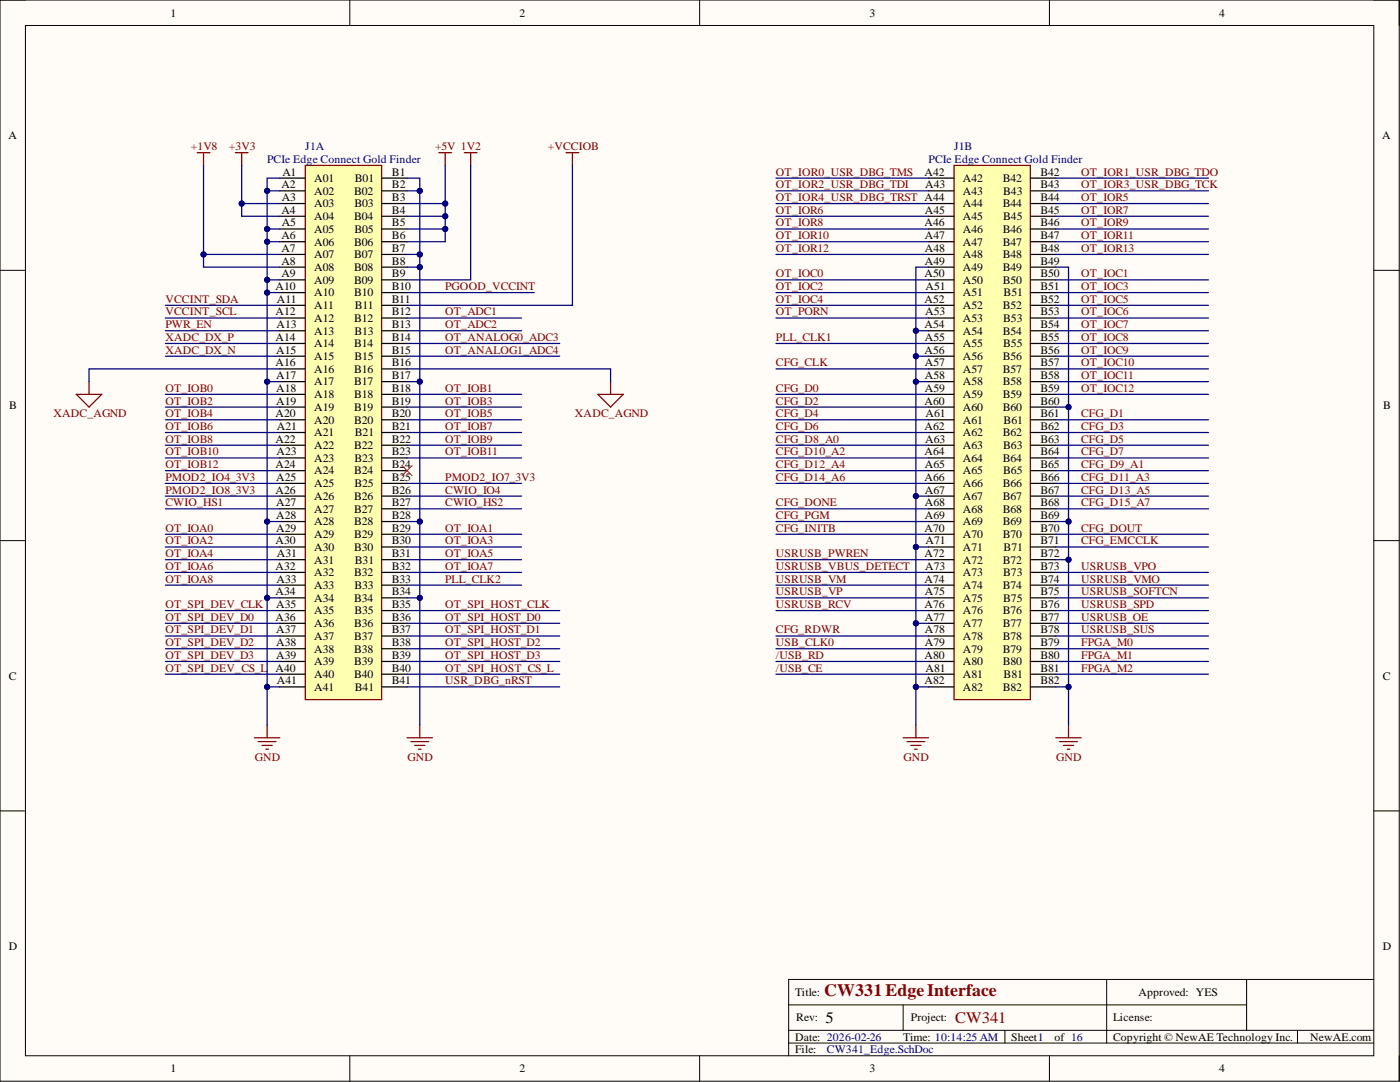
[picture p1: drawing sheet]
<svg xmlns="http://www.w3.org/2000/svg" width="279mm" height="216mm" viewBox="0 0 279 216" stroke-linecap="round" stroke-linejoin="round" font-family="sans-serif">
<path d="M0 0h279.2v215.7h-279.2z" fill-rule="evenodd" fill="#fffcf8"/>
<path d="M0 0h279.2v215.7h-279.2z" fill="none" stroke="#000" stroke-width=".2"/>
<path d="M5.1 5.1h269.1v205.6h-269.1z" fill-rule="evenodd" fill="#fffcf8"/>
<g fill="none" stroke="#000" stroke-width=".2">
<path d="M0 0h5.1M5.1 5.1h269.1v205.6h-269.1zM69.8 0v5.1M139.6 0v5.1M209.4 0v5.1M274.2 0h5v5.1M0 53.9h5.1M274.2 53.9h5M0 107.9h5.1M274.2 107.9h5M0 161.8h5.1M274.2 161.8h5"/>
<path d="M220.9 195.4v12.7M248.8 195.4v10.2M274.2 195.4h-116.8v15.3M69.8 210.7v5M139.6 210.7v5M157.4 200.5h91.4M157.4 208.1h116.8M157.4 205.6h116.8M180.2 200.5v5.1M200.6 205.6v2.5M209.4 210.7v5M258.9 205.6v2.5"/>
<path d="M279.2 210.7v5"/>
</g>
<path d="M60.9 33h15.3v106.6h-15.3z" fill-rule="evenodd" fill="#ffffb0"/>
<path d="M60.9 33h15.3v106.6h-15.3z" fill="none" stroke="#800000" stroke-width=".25"/>
<g fill="none" stroke="#000" stroke-width=".25">
<path d="M55.8 35.5h5.1M55.8 38.1h5.1M76.2 35.5h5M76.2 38.1h5M55.8 40.6h5.1M55.8 43.2h5.1M55.8 45.7h5.1M55.8 48.2h5.1M55.8 50.8h5.1M55.8 53.3h5.1M55.8 55.8h5.1M55.8 58.4h5.1"/>
<path d="M76.2 40.6h5M76.2 43.2h5M76.2 45.7h5M76.2 48.2h5M76.2 50.8h5M76.2 53.3h5M76.2 55.8h5M76.2 58.4h5M55.8 60.9h5.1M55.8 63.5h5.1M55.8 66h5.1M55.8 68.5h5.1"/>
<path d="M55.8 71.1h5.1M55.8 73.6h5.1M55.8 76.1h5.1M55.8 78.7h5.1M76.2 60.9h5M76.2 63.5h5M76.2 66h5M76.2 68.5h5M76.2 71.1h5M76.2 73.6h5M76.2 76.1h5M76.2 78.7h5"/>
<path d="M55.8 81.2h5.1M55.8 83.8h5.1M55.8 86.3h5.1M55.8 88.8h5.1M55.8 91.4h5.1M55.8 93.9h5.1M55.8 96.5h5.1M55.8 99h5.1M76.2 81.2h5M76.2 83.8h5M76.2 86.3h5M76.2 88.8h5"/>
<path d="M76.2 91.4h5M76.2 93.9h5M76.2 96.5h5M76.2 99h5M55.8 101.5h5.1M55.8 104.1h5.1M55.8 106.6h5.1M55.8 109.1h5.1M55.8 111.7h5.1M55.8 114.2h5.1M55.8 116.8h5.1M55.8 119.3h5.1"/>
<path d="M76.2 101.5h5M76.2 104.1h5M76.2 106.6h5M76.2 109.1h5M76.2 111.7h5M76.2 114.2h5M76.2 116.8h5M76.2 119.3h5M55.8 121.8h5.1M55.8 124.4h5.1M55.8 126.9h5.1M55.8 129.4h5.1"/>
<path d="M55.8 132h5.1M55.8 134.5h5.1M55.8 137.1h5.1M76.2 121.8h5M76.2 124.4h5M76.2 126.9h5M76.2 129.4h5M76.2 132h5M76.2 134.5h5M76.2 137.1h5"/>
</g>
<path d="M190.4 33h15.2v106.6h-15.2z" fill-rule="evenodd" fill="#ffffb0"/>
<g fill="none" stroke="#800000" stroke-width=".25">
<path d="M39.3 30.5h2.6M40.6 30.5v2.5M47 30.5h2.5M48.2 30.5v2.5M87.6 30.5h2.5M88.9 30.5v2.5M92.7 30.5h2.5M93.9 30.5v2.5M113 30.5h2.5M114.2 30.5v2.5M190.4 33h15.2v106.6h-15.2zM15.2 78.7h5.1l-2.5 2.5z"/>
<path d="M17.8 76.1v2.6M119.3 78.7h5.1l-2.5 2.5zM121.9 76.1v2.6M50.8 147.2h5M51.5 148h3.6M52.3 148.7h2M53.1 149.5h.5M53.3 144.7v2.5M81.2 147.2h5.1M82 148h3.6M82.8 148.7h2M83.5 149.5h.5"/>
<path d="M83.8 144.7v2.5M180.2 147.2h5.1M181 148h3.6M181.8 148.7h2M182.5 149.5h.5M182.8 144.7v2.5M210.7 147.2h5.1M211.5 148h3.5M212.2 148.7h2.1M213 149.5h.5M213.2 144.7v2.5"/>
</g>
<g fill="none" stroke="#000" stroke-width=".25">
<path d="M185.3 35.5h5.1M185.3 38.1h5.1M205.6 35.5h5.1M205.6 38.1h5.1M185.3 40.6h5.1M185.3 43.2h5.1M185.3 45.7h5.1M185.3 48.2h5.1M185.3 50.8h5.1M185.3 53.3h5.1M185.3 55.8h5.1M185.3 58.4h5.1"/>
<path d="M205.6 40.6h5.1M205.6 43.2h5.1M205.6 45.7h5.1M205.6 48.2h5.1M205.6 50.8h5.1M205.6 53.3h5.1M205.6 55.8h5.1M205.6 58.4h5.1M185.3 60.9h5.1M185.3 63.5h5.1M185.3 66h5.1M185.3 68.5h5.1"/>
<path d="M185.3 71.1h5.1M185.3 73.6h5.1M185.3 76.1h5.1M185.3 78.7h5.1M205.6 60.9h5.1M205.6 63.5h5.1M205.6 66h5.1M205.6 68.5h5.1M205.6 71.1h5.1M205.6 73.6h5.1M205.6 76.1h5.1M205.6 78.7h5.1"/>
<path d="M185.3 81.2h5.1M185.3 83.8h5.1M185.3 86.3h5.1M185.3 88.8h5.1M185.3 91.4h5.1M185.3 93.9h5.1M185.3 96.5h5.1M185.3 99h5.1M205.6 81.2h5.1M205.6 83.8h5.1M205.6 86.3h5.1M205.6 88.8h5.1"/>
<path d="M205.6 91.4h5.1M205.6 93.9h5.1M205.6 96.5h5.1M205.6 99h5.1M185.3 101.5h5.1M185.3 104.1h5.1M185.3 106.6h5.1M185.3 109.1h5.1M185.3 111.7h5.1M185.3 114.2h5.1M185.3 116.8h5.1M185.3 119.3h5.1"/>
<path d="M205.6 101.5h5.1M205.6 104.1h5.1M205.6 106.6h5.1M205.6 109.1h5.1M205.6 111.7h5.1M205.6 114.2h5.1M205.6 116.8h5.1M205.6 119.3h5.1M185.3 121.8h5.1M185.3 124.4h5.1M185.3 126.9h5.1M185.3 129.4h5.1"/>
<path d="M185.3 132h5.1M185.3 134.5h5.1M185.3 137.1h5.1M205.6 121.8h5.1M205.6 124.4h5.1M205.6 126.9h5.1M205.6 129.4h5.1M205.6 132h5.1M205.6 134.5h5.1M205.6 137.1h5.1"/>
</g>
<path d="M80.2 92.9l2.1 2M82.3 92.9l-2.1 2" fill="none" stroke="#f00" stroke-width=".2"/>
<path d="M55.8 35.5h-2.5v109.2" fill="none" stroke="#000080" stroke-width=".25"/>
<circle cx="53.3" cy="38.1" r=".51" fill="#000080"/>
<circle cx="53.3" cy="38.1" r=".51" fill="none" stroke="#000080" stroke-width=".2"/>
<circle cx="53.3" cy="45.7" r=".51" fill="#000080"/>
<circle cx="53.3" cy="45.7" r=".51" fill="none" stroke="#000080" stroke-width=".2"/>
<circle cx="53.3" cy="48.2" r=".51" fill="#000080"/>
<circle cx="53.3" cy="48.2" r=".51" fill="none" stroke="#000080" stroke-width=".2"/>
<circle cx="53.3" cy="55.8" r=".51" fill="#000080"/>
<circle cx="53.3" cy="55.8" r=".51" fill="none" stroke="#000080" stroke-width=".2"/>
<circle cx="53.3" cy="58.4" r=".51" fill="#000080"/>
<circle cx="53.3" cy="58.4" r=".51" fill="none" stroke="#000080" stroke-width=".2"/>
<circle cx="53.3" cy="76.1" r=".51" fill="#000080"/>
<circle cx="53.3" cy="76.1" r=".51" fill="none" stroke="#000080" stroke-width=".2"/>
<circle cx="53.3" cy="104.1" r=".51" fill="#000080"/>
<circle cx="53.3" cy="104.1" r=".51" fill="none" stroke="#000080" stroke-width=".2"/>
<circle cx="53.3" cy="119.3" r=".51" fill="#000080"/>
<circle cx="53.3" cy="119.3" r=".51" fill="none" stroke="#000080" stroke-width=".2"/>
<circle cx="53.3" cy="137.1" r=".51" fill="#000080"/>
<circle cx="53.3" cy="137.1" r=".51" fill="none" stroke="#000080" stroke-width=".2"/>
<path d="M81.2 35.5h2.6v109.2" fill="none" stroke="#000080" stroke-width=".25"/>
<circle cx="83.8" cy="38.1" r=".51" fill="#000080"/>
<circle cx="83.8" cy="38.1" r=".51" fill="none" stroke="#000080" stroke-width=".2"/>
<circle cx="83.8" cy="50.8" r=".51" fill="#000080"/>
<circle cx="83.8" cy="50.8" r=".51" fill="none" stroke="#000080" stroke-width=".2"/>
<circle cx="83.8" cy="53.3" r=".51" fill="#000080"/>
<circle cx="83.8" cy="53.3" r=".51" fill="none" stroke="#000080" stroke-width=".2"/>
<circle cx="83.8" cy="76.1" r=".51" fill="#000080"/>
<circle cx="83.8" cy="76.1" r=".51" fill="none" stroke="#000080" stroke-width=".2"/>
<circle cx="83.8" cy="104.1" r=".51" fill="#000080"/>
<circle cx="83.8" cy="104.1" r=".51" fill="none" stroke="#000080" stroke-width=".2"/>
<circle cx="83.8" cy="119.3" r=".51" fill="#000080"/>
<circle cx="83.8" cy="119.3" r=".51" fill="none" stroke="#000080" stroke-width=".2"/>
<path d="M53.3 38.1h2.5" fill="none" stroke="#000080" stroke-width=".25"/>
<circle cx="53.3" cy="38.1" r=".51" fill="#000080"/>
<circle cx="53.3" cy="38.1" r=".51" fill="none" stroke="#000080" stroke-width=".2"/>
<path d="M53.3 45.7h2.5" fill="none" stroke="#000080" stroke-width=".25"/>
<circle cx="53.3" cy="45.7" r=".51" fill="#000080"/>
<circle cx="53.3" cy="45.7" r=".51" fill="none" stroke="#000080" stroke-width=".2"/>
<path d="M53.3 48.2h2.5" fill="none" stroke="#000080" stroke-width=".25"/>
<circle cx="53.3" cy="48.2" r=".51" fill="#000080"/>
<circle cx="53.3" cy="48.2" r=".51" fill="none" stroke="#000080" stroke-width=".2"/>
<path d="M53.3 55.8h2.5" fill="none" stroke="#000080" stroke-width=".25"/>
<circle cx="53.3" cy="55.8" r=".51" fill="#000080"/>
<circle cx="53.3" cy="55.8" r=".51" fill="none" stroke="#000080" stroke-width=".2"/>
<path d="M53.3 58.4h2.5" fill="none" stroke="#000080" stroke-width=".25"/>
<circle cx="53.3" cy="58.4" r=".51" fill="#000080"/>
<circle cx="53.3" cy="58.4" r=".51" fill="none" stroke="#000080" stroke-width=".2"/>
<path d="M53.3 76.1h2.5" fill="none" stroke="#000080" stroke-width=".25"/>
<circle cx="53.3" cy="76.1" r=".51" fill="#000080"/>
<circle cx="53.3" cy="76.1" r=".51" fill="none" stroke="#000080" stroke-width=".2"/>
<path d="M53.3 104.1h2.5" fill="none" stroke="#000080" stroke-width=".25"/>
<circle cx="53.3" cy="104.1" r=".51" fill="#000080"/>
<circle cx="53.3" cy="104.1" r=".51" fill="none" stroke="#000080" stroke-width=".2"/>
<path d="M53.3 119.3h2.5" fill="none" stroke="#000080" stroke-width=".25"/>
<circle cx="53.3" cy="119.3" r=".51" fill="#000080"/>
<circle cx="53.3" cy="119.3" r=".51" fill="none" stroke="#000080" stroke-width=".2"/>
<path d="M53.3 137.1h2.5" fill="none" stroke="#000080" stroke-width=".25"/>
<circle cx="53.3" cy="137.1" r=".51" fill="#000080"/>
<circle cx="53.3" cy="137.1" r=".51" fill="none" stroke="#000080" stroke-width=".2"/>
<path d="M81.2 38.1h2.6" fill="none" stroke="#000080" stroke-width=".25"/>
<circle cx="83.8" cy="38.1" r=".51" fill="#000080"/>
<circle cx="83.8" cy="38.1" r=".51" fill="none" stroke="#000080" stroke-width=".2"/>
<path d="M81.2 50.8h2.6" fill="none" stroke="#000080" stroke-width=".25"/>
<circle cx="83.8" cy="50.8" r=".51" fill="#000080"/>
<circle cx="83.8" cy="50.8" r=".51" fill="none" stroke="#000080" stroke-width=".2"/>
<path d="M81.2 53.3h2.6" fill="none" stroke="#000080" stroke-width=".25"/>
<circle cx="83.8" cy="53.3" r=".51" fill="#000080"/>
<circle cx="83.8" cy="53.3" r=".51" fill="none" stroke="#000080" stroke-width=".2"/>
<path d="M81.2 76.1h2.6" fill="none" stroke="#000080" stroke-width=".25"/>
<circle cx="83.8" cy="76.1" r=".51" fill="#000080"/>
<circle cx="83.8" cy="76.1" r=".51" fill="none" stroke="#000080" stroke-width=".2"/>
<path d="M81.2 104.1h2.6" fill="none" stroke="#000080" stroke-width=".25"/>
<circle cx="83.8" cy="104.1" r=".51" fill="#000080"/>
<circle cx="83.8" cy="104.1" r=".51" fill="none" stroke="#000080" stroke-width=".2"/>
<path d="M81.2 119.3h2.6" fill="none" stroke="#000080" stroke-width=".25"/>
<circle cx="83.8" cy="119.3" r=".51" fill="#000080"/>
<circle cx="83.8" cy="119.3" r=".51" fill="none" stroke="#000080" stroke-width=".2"/>
<path d="M210.7 53.3h2.5v91.4" fill="none" stroke="#000080" stroke-width=".25"/>
<circle cx="213.2" cy="137.1" r=".51" fill="#000080"/>
<circle cx="213.2" cy="137.1" r=".51" fill="none" stroke="#000080" stroke-width=".2"/>
<circle cx="213.2" cy="111.7" r=".51" fill="#000080"/>
<circle cx="213.2" cy="111.7" r=".51" fill="none" stroke="#000080" stroke-width=".2"/>
<circle cx="213.2" cy="104.1" r=".51" fill="#000080"/>
<circle cx="213.2" cy="104.1" r=".51" fill="none" stroke="#000080" stroke-width=".2"/>
<circle cx="213.2" cy="81.2" r=".51" fill="#000080"/>
<circle cx="213.2" cy="81.2" r=".51" fill="none" stroke="#000080" stroke-width=".2"/>
<path d="M185.3 53.3h-2.5v91.4" fill="none" stroke="#000080" stroke-width=".25"/>
<circle cx="182.8" cy="66" r=".51" fill="#000080"/>
<circle cx="182.8" cy="66" r=".51" fill="none" stroke="#000080" stroke-width=".2"/>
<circle cx="182.8" cy="71.1" r=".51" fill="#000080"/>
<circle cx="182.8" cy="71.1" r=".51" fill="none" stroke="#000080" stroke-width=".2"/>
<circle cx="182.8" cy="76.2" r=".51" fill="#000080"/>
<circle cx="182.8" cy="76.2" r=".51" fill="none" stroke="#000080" stroke-width=".2"/>
<circle cx="182.8" cy="99" r=".51" fill="#000080"/>
<circle cx="182.8" cy="99" r=".51" fill="none" stroke="#000080" stroke-width=".2"/>
<circle cx="182.8" cy="109.1" r=".51" fill="#000080"/>
<circle cx="182.8" cy="109.1" r=".51" fill="none" stroke="#000080" stroke-width=".2"/>
<circle cx="182.8" cy="124.4" r=".51" fill="#000080"/>
<circle cx="182.8" cy="124.4" r=".51" fill="none" stroke="#000080" stroke-width=".2"/>
<circle cx="182.8" cy="137.1" r=".51" fill="#000080"/>
<circle cx="182.8" cy="137.1" r=".51" fill="none" stroke="#000080" stroke-width=".2"/>
<path d="M182.8 66h2.5" fill="none" stroke="#000080" stroke-width=".25"/>
<circle cx="182.8" cy="66" r=".51" fill="#000080"/>
<circle cx="182.8" cy="66" r=".51" fill="none" stroke="#000080" stroke-width=".2"/>
<path d="M182.8 71.1h2.5" fill="none" stroke="#000080" stroke-width=".25"/>
<circle cx="182.8" cy="71.1" r=".51" fill="#000080"/>
<circle cx="182.8" cy="71.1" r=".51" fill="none" stroke="#000080" stroke-width=".2"/>
<path d="M182.8 76.1h2.5" fill="none" stroke="#000080" stroke-width=".25"/>
<circle cx="182.8" cy="76.2" r=".51" fill="#000080"/>
<circle cx="182.8" cy="76.2" r=".51" fill="none" stroke="#000080" stroke-width=".2"/>
<path d="M210.7 81.2h2.5" fill="none" stroke="#000080" stroke-width=".25"/>
<circle cx="213.2" cy="81.2" r=".51" fill="#000080"/>
<circle cx="213.2" cy="81.2" r=".51" fill="none" stroke="#000080" stroke-width=".2"/>
<path d="M182.8 124.4h2.5" fill="none" stroke="#000080" stroke-width=".25"/>
<circle cx="182.8" cy="124.4" r=".51" fill="#000080"/>
<circle cx="182.8" cy="124.4" r=".51" fill="none" stroke="#000080" stroke-width=".2"/>
<path d="M182.8 137.1h2.5" fill="none" stroke="#000080" stroke-width=".25"/>
<circle cx="182.8" cy="137.1" r=".51" fill="#000080"/>
<circle cx="182.8" cy="137.1" r=".51" fill="none" stroke="#000080" stroke-width=".2"/>
<path d="M182.8 109.1h2.5" fill="none" stroke="#000080" stroke-width=".25"/>
<circle cx="182.8" cy="109.1" r=".51" fill="#000080"/>
<circle cx="182.8" cy="109.1" r=".51" fill="none" stroke="#000080" stroke-width=".2"/>
<path d="M182.8 99h2.5" fill="none" stroke="#000080" stroke-width=".25"/>
<circle cx="182.8" cy="99" r=".51" fill="#000080"/>
<circle cx="182.8" cy="99" r=".51" fill="none" stroke="#000080" stroke-width=".2"/>
<path d="M210.7 104.1h2.5" fill="none" stroke="#000080" stroke-width=".25"/>
<circle cx="213.2" cy="104.1" r=".51" fill="#000080"/>
<circle cx="213.2" cy="104.1" r=".51" fill="none" stroke="#000080" stroke-width=".2"/>
<path d="M210.7 111.7h2.5" fill="none" stroke="#000080" stroke-width=".25"/>
<circle cx="213.2" cy="111.7" r=".51" fill="#000080"/>
<circle cx="213.2" cy="111.7" r=".51" fill="none" stroke="#000080" stroke-width=".2"/>
<path d="M210.7 137.1h2.5" fill="none" stroke="#000080" stroke-width=".25"/>
<circle cx="213.2" cy="137.1" r=".51" fill="#000080"/>
<circle cx="213.2" cy="137.1" r=".51" fill="none" stroke="#000080" stroke-width=".2"/>
<path d="M48.2 33v7.6h7.6" fill="none" stroke="#000080" stroke-width=".25"/>
<circle cx="48.2" cy="40.6" r=".51" fill="#000080"/>
<circle cx="48.2" cy="40.6" r=".51" fill="none" stroke="#000080" stroke-width=".2"/>
<path d="M48.2 40.6v2.6h7.6" fill="none" stroke="#000080" stroke-width=".25"/>
<circle cx="48.2" cy="40.6" r=".51" fill="#000080"/>
<circle cx="48.2" cy="40.6" r=".51" fill="none" stroke="#000080" stroke-width=".2"/>
<path d="M40.6 33v17.8h15.2" fill="none" stroke="#000080" stroke-width=".25"/>
<circle cx="40.6" cy="50.8" r=".51" fill="#000080"/>
<circle cx="40.6" cy="50.8" r=".51" fill="none" stroke="#000080" stroke-width=".2"/>
<path d="M40.6 50.8v2.5h15.2" fill="none" stroke="#000080" stroke-width=".25"/>
<circle cx="40.6" cy="50.8" r=".51" fill="#000080"/>
<circle cx="40.6" cy="50.8" r=".51" fill="none" stroke="#000080" stroke-width=".2"/>
<path d="M88.9 33v15.2h-7.7" fill="none" stroke="#000080" stroke-width=".25"/>
<circle cx="88.9" cy="40.6" r=".51" fill="#000080"/>
<circle cx="88.9" cy="40.6" r=".51" fill="none" stroke="#000080" stroke-width=".2"/>
<circle cx="88.9" cy="43.2" r=".51" fill="#000080"/>
<circle cx="88.9" cy="43.2" r=".51" fill="none" stroke="#000080" stroke-width=".2"/>
<circle cx="88.9" cy="45.7" r=".51" fill="#000080"/>
<circle cx="88.9" cy="45.7" r=".51" fill="none" stroke="#000080" stroke-width=".2"/>
<path d="M81.2 45.7h7.7" fill="none" stroke="#000080" stroke-width=".25"/>
<circle cx="88.9" cy="45.7" r=".51" fill="#000080"/>
<circle cx="88.9" cy="45.7" r=".51" fill="none" stroke="#000080" stroke-width=".2"/>
<path d="M81.2 43.2h7.7" fill="none" stroke="#000080" stroke-width=".25"/>
<circle cx="88.9" cy="43.2" r=".51" fill="#000080"/>
<circle cx="88.9" cy="43.2" r=".51" fill="none" stroke="#000080" stroke-width=".2"/>
<path d="M81.2 40.6h7.7" fill="none" stroke="#000080" stroke-width=".25"/>
<circle cx="88.9" cy="40.6" r=".51" fill="#000080"/>
<circle cx="88.9" cy="40.6" r=".51" fill="none" stroke="#000080" stroke-width=".2"/>
<g fill="none" stroke="#000080" stroke-width=".25">
<path d="M93.9 33v22.8h-12.7M114.2 33v27.9h-33M154.9 35.5h30.4M154.9 38.1h30.4M210.7 35.5h30.5M210.7 38.1h30.5M81.2 58.4h25.4M154.9 58.4h30.4M154.9 40.6h30.4M154.9 43.2h30.4M154.9 45.7h30.4M154.9 48.2h30.4"/>
<path d="M154.9 50.8h30.4M154.9 55.8h30.4M210.7 58.4h30.5M210.7 40.6h30.5M210.7 43.2h30.5M210.7 45.7h30.5M210.7 48.2h30.5M210.7 50.8h30.5M210.7 55.8h30.5M33 71.1h22.8M33 68.5h22.8M33 60.9h22.8"/>
<path d="M33 63.5h22.8M33 66h22.8M33 78.7h22.8M55.8 73.6h-38v2.5M81.2 73.6h40.7v2.5M81.2 71.1h30.5M81.2 68.5h30.5M81.2 63.5h22.9M81.2 66h22.9M81.2 78.7h22.9M154.9 68.5h30.4M154.9 60.9h30.4"/>
<path d="M154.9 63.5h30.4M154.9 78.7h30.4M154.9 73.6h30.4M210.7 71.1h30.5M210.7 68.5h30.5M210.7 60.9h30.5M210.7 63.5h30.5M210.7 66h30.5M210.7 78.7h30.5M210.7 73.6h30.5M210.7 76.1h30.5M33 81.2h22.8"/>
<path d="M33 83.8h22.8M33 86.3h22.8M33 88.8h22.8M33 99h22.8M33 96.5h22.8M33 93.9h22.8M33 91.4h22.8M81.2 81.2h22.9M81.2 83.8h22.9M81.2 86.3h22.9M81.2 88.8h22.9M81.2 99h22.9"/>
<path d="M81.2 96.5h22.9M81.2 91.4h22.9M154.9 81.2h30.4M154.9 83.8h30.4M154.9 86.3h30.4M154.9 88.8h30.4M154.9 96.5h30.4M154.9 93.9h30.4M154.9 91.4h30.4M210.7 83.8h30.5M210.7 86.3h30.5M210.7 88.8h30.5"/>
<path d="M210.7 99h30.5M210.7 96.5h30.5M210.7 93.9h30.5M210.7 91.4h30.5M33 101.5h22.8M33 106.6h22.8M33 109.1h22.8M33 111.7h22.8M33 114.2h22.8M33 116.8h22.8M81.2 101.5h22.9M81.2 106.6h22.9"/>
<path d="M81.2 109.1h22.9M81.2 111.7h22.9M81.2 114.2h22.9M81.2 116.8h22.9M154.9 101.5h30.4M154.9 106.6h30.4M154.9 111.7h30.4M154.9 114.2h30.4M154.9 116.8h30.4M154.9 104.1h30.4M154.9 119.3h30.4M210.7 101.5h30.5"/>
<path d="M210.7 106.6h30.5M210.7 109.1h30.5M210.7 114.2h30.5M210.7 116.8h30.5M210.7 119.3h30.5M33 121.8h22.8M33 124.4h22.8M33 126.9h22.8M33 129.4h22.8M33 132h22.8M33 134.5h22.8M81.2 121.8h30.5"/>
<path d="M81.2 124.4h30.5M81.2 126.9h30.5M81.2 129.4h30.5M81.2 132h30.5M81.2 134.5h30.5M81.2 137.1h30.5M154.9 121.8h30.4M154.9 126.9h30.4M154.9 129.4h30.4M154.9 132h30.4M154.9 134.5h30.4M210.7 121.8h30.5"/>
<path d="M210.7 124.4h30.5M210.7 126.9h30.5M210.7 129.4h30.5M210.7 132h30.5M210.7 134.5h30.5"/>
</g>
<text font-size="3.5" fill="#800000" x="164.5" y="198.7">CW331 EdgeInterface</text>
<text font-size="3.2" x="164.8" y="204.2">5</text>
<text font-size="3.2" fill="#800000" x="190.7" y="204.2">CW341</text>
<g font-size="2.3">
<text x="34" y="3.3">1</text>
<text x="103.7" y="3.3">2</text>
<text x="173.6" y="3.3">3</text>
<text x="243.3" y="3.3">4</text>
<text x="1.7" y="27.8">A</text>
<text x="275.9" y="27.8">A</text>
<text x="56.4" y="35">A1</text>
<text x="78.2" y="35">B1</text>
<text x="184.5" y="35">A42</text>
<text x="207.7" y="35">B42</text>
<text x="56.2" y="37.6">A2</text>
<text x="56.3" y="40.1">A3</text>
<text x="62.7" y="36.3">A01</text>
<text x="62.7" y="38.8">A02</text>
<text x="62.7" y="41.4">A03</text>
<text x="70.7" y="38.8">B02</text>
<text x="70.7" y="41.4">B03</text>
<text x="70.8" y="36.3">B01</text>
<text x="78.2" y="37.6">B2</text>
<text x="78.2" y="40.1">B3</text>
<text x="184.6" y="37.6">A43</text>
<text x="192.2" y="36.3">A42</text>
<text x="192.2" y="38.8">A43</text>
<text x="192.2" y="41.4">A44</text>
<text x="200.1" y="36.3">B42</text>
<text x="200.1" y="41.4">B44</text>
<text x="200.2" y="38.8">B43</text>
<text x="207.7" y="37.6">B43</text>
<text x="207.7" y="40.1">B44</text>
<text x="56.2" y="42.6">A4</text>
<text x="56.2" y="47.7">A6</text>
<text x="56.3" y="45.2">A5</text>
<text x="62.7" y="43.9">A04</text>
<text x="62.7" y="46.5">A05</text>
<text x="70.7" y="43.9">B04</text>
<text x="70.7" y="46.5">B05</text>
<text x="78.2" y="42.6">B4</text>
<text x="78.2" y="45.2">B5</text>
<text x="78.2" y="47.7">B6</text>
<text x="184.5" y="45.2">A46</text>
<text x="184.6" y="42.6">A45</text>
<text x="184.6" y="47.7">A47</text>
<text x="192.2" y="43.9">A45</text>
<text x="192.2" y="46.5">A46</text>
<text x="200.1" y="46.5">B46</text>
<text x="200.2" y="43.9">B45</text>
<text x="207.7" y="42.6">B45</text>
<text x="207.7" y="45.2">B46</text>
<text x="207.7" y="47.7">B47</text>
<text x="56.2" y="50.3">A7</text>
<text x="56.2" y="52.8">A8</text>
<text x="62.7" y="49">A06</text>
<text x="62.7" y="51.5">A07</text>
<text x="70.7" y="49">B06</text>
<text x="70.7" y="51.5">B07</text>
<text x="78.2" y="50.3">B7</text>
<text x="78.2" y="52.8">B8</text>
<text x="184.6" y="50.3">A48</text>
<text x="184.6" y="52.8">A49</text>
<text x="192.2" y="49">A47</text>
<text x="192.2" y="51.5">A48</text>
<text x="200.1" y="49">B47</text>
<text x="200.1" y="51.5">B48</text>
<text x="207.7" y="50.3">B48</text>
<text x="207.7" y="52.8">B49</text>
<text x="55" y="57.9">A10</text>
<text x="56.2" y="55.3">A9</text>
<text x="62.7" y="54.1">A08</text>
<text x="62.7" y="56.6">A09</text>
<text x="62.7" y="59.1">A10</text>
<text x="70.7" y="54.1">B08</text>
<text x="70.7" y="56.6">B09</text>
<text x="70.7" y="59.1">B10</text>
<text x="78.2" y="55.3">B9</text>
<text x="78.2" y="57.9">B10</text>
<text x="184.5" y="55.3">A50</text>
<text x="184.7" y="57.9">A51</text>
<text x="192.2" y="54.1">A49</text>
<text x="192.2" y="56.6">A50</text>
<text x="192.2" y="59.1">A51</text>
<text x="200.1" y="54.1">B49</text>
<text x="200.1" y="56.6">B50</text>
<text x="200.3" y="59.1">B51</text>
<text x="207.7" y="55.3">B50</text>
<text x="207.7" y="57.9">B51</text>
<text x="55" y="63">A12</text>
<text x="55.2" y="65.5">A13</text>
<text x="55.3" y="60.4">A11</text>
<text x="62.7" y="61.7">A11</text>
<text x="62.7" y="64.2">A12</text>
<text x="70.7" y="64.2">B12</text>
<text x="70.8" y="61.7">B11</text>
<text x="78.2" y="60.4">B11</text>
<text x="78.2" y="63">B12</text>
<text x="78.2" y="65.5">B13</text>
<text x="184.5" y="60.4">A52</text>
<text x="184.5" y="65.5">A54</text>
<text x="184.6" y="63">A53</text>
<text x="192.2" y="61.7">A52</text>
<text x="192.2" y="64.2">A53</text>
<text x="200.1" y="61.7">B52</text>
<text x="200.2" y="64.2">B53</text>
<text x="207.7" y="60.4">B52</text>
<text x="207.7" y="63">B53</text>
<text x="207.7" y="65.5">B54</text>
<text x="55" y="68">A14</text>
<text x="55.1" y="70.6">A15</text>
<text x="62.7" y="66.8">A13</text>
<text x="62.7" y="69.3">A14</text>
<text x="62.7" y="71.8">A15</text>
<text x="70.7" y="69.3">B14</text>
<text x="70.7" y="66.8">B13</text>
<text x="70.7" y="71.8">B15</text>
<text x="78.2" y="68">B14</text>
<text x="78.2" y="70.6">B15</text>
<text x="184.5" y="70.6">A56</text>
<text x="184.6" y="68">A55</text>
<text x="192.2" y="66.8">A54</text>
<text x="192.2" y="69.3">A55</text>
<text x="192.2" y="71.8">A56</text>
<text x="200.1" y="66.8">B54</text>
<text x="200.1" y="71.8">B56</text>
<text x="200.2" y="69.3">B55</text>
<text x="207.7" y="68">B55</text>
<text x="207.7" y="70.6">B56</text>
<text x="55" y="73.1">A16</text>
<text x="55.1" y="75.6">A17</text>
<text x="62.7" y="74.4">A16</text>
<text x="62.7" y="76.9">A17</text>
<text x="70.7" y="74.4">B16</text>
<text x="70.7" y="76.9">B17</text>
<text x="78.2" y="73.1">B16</text>
<text x="78.2" y="75.6">B17</text>
<text x="184.6" y="73.1">A57</text>
<text x="184.6" y="75.6">A58</text>
<text x="192.2" y="74.4">A57</text>
<text x="192.2" y="76.9">A58</text>
<text x="200.1" y="74.4">B57</text>
<text x="200.1" y="76.9">B58</text>
<text x="207.7" y="73.1">B57</text>
<text x="207.7" y="75.6">B58</text>
<text x="1.9" y="81.6">B</text>
<text x="55" y="83.3">A20</text>
<text x="55.1" y="78.2">A18</text>
<text x="55.1" y="80.7">A19</text>
<text x="62.7" y="79.4">A18</text>
<text x="62.7" y="82">A19</text>
<text x="70.7" y="79.4">B18</text>
<text x="70.7" y="82">B19</text>
<text x="78.2" y="78.2">B18</text>
<text x="78.2" y="80.7">B19</text>
<text x="78.2" y="83.3">B20</text>
<text x="184.5" y="80.7">A60</text>
<text x="184.6" y="78.2">A59</text>
<text x="184.7" y="83.3">A61</text>
<text x="192.2" y="79.4">A59</text>
<text x="192.2" y="82">A60</text>
<text x="200.1" y="79.4">B59</text>
<text x="200.1" y="82">B60</text>
<text x="207.7" y="78.2">B59</text>
<text x="207.7" y="80.7">B60</text>
<text x="207.7" y="83.3">B61</text>
<text x="276" y="81.6">B</text>
<text x="55" y="88.3">A22</text>
<text x="55.3" y="85.8">A21</text>
<text x="62.7" y="84.5">A20</text>
<text x="62.7" y="87.1">A21</text>
<text x="62.7" y="89.6">A22</text>
<text x="70.7" y="84.5">B20</text>
<text x="70.7" y="89.6">B22</text>
<text x="70.8" y="87.1">B21</text>
<text x="78.2" y="85.8">B21</text>
<text x="78.2" y="88.3">B22</text>
<text x="184.5" y="85.8">A62</text>
<text x="184.6" y="88.3">A63</text>
<text x="192.2" y="84.5">A61</text>
<text x="192.2" y="87.1">A62</text>
<text x="192.2" y="89.6">A63</text>
<text x="200.1" y="87.1">B62</text>
<text x="200.2" y="89.6">B63</text>
<text x="200.3" y="84.5">B61</text>
<text x="207.7" y="85.8">B62</text>
<text x="207.7" y="88.3">B63</text>
<text x="55" y="93.4">A24</text>
<text x="55.1" y="95.9">A25</text>
<text x="55.2" y="90.9">A23</text>
<text x="62.7" y="92.1">A23</text>
<text x="62.7" y="94.7">A24</text>
<text x="70.7" y="94.7">B24</text>
<text x="70.7" y="92.1">B23</text>
<text x="78.2" y="90.9">B23</text>
<text x="78.2" y="93.4">B24</text>
<text x="78.2" y="95.9">B25</text>
<text x="184.5" y="90.9">A64</text>
<text x="184.5" y="95.9">A66</text>
<text x="184.6" y="93.4">A65</text>
<text x="192.2" y="92.1">A64</text>
<text x="192.2" y="94.7">A65</text>
<text x="200.1" y="92.1">B64</text>
<text x="200.2" y="94.7">B65</text>
<text x="207.7" y="90.9">B64</text>
<text x="207.7" y="93.4">B65</text>
<text x="207.7" y="95.9">B66</text>
<text x="55" y="98.5">A26</text>
<text x="55.1" y="101">A27</text>
<text x="62.7" y="97.2">A25</text>
<text x="62.7" y="99.8">A26</text>
<text x="70.7" y="99.8">B26</text>
<text x="70.7" y="97.2">B25</text>
<text x="78.2" y="98.5">B26</text>
<text x="78.2" y="101">B27</text>
<text x="184.6" y="98.5">A67</text>
<text x="184.6" y="101">A68</text>
<text x="192.2" y="97.2">A66</text>
<text x="192.2" y="99.8">A67</text>
<text x="200.1" y="97.2">B66</text>
<text x="200.1" y="99.8">B67</text>
<text x="207.7" y="98.5">B67</text>
<text x="207.7" y="101">B68</text>
<text x="55.1" y="103.6">A28</text>
<text x="55.1" y="106.1">A29</text>
<text x="62.7" y="102.3">A27</text>
<text x="62.7" y="104.8">A28</text>
<text x="62.7" y="107.4">A29</text>
<text x="70.7" y="102.3">B27</text>
<text x="70.7" y="104.8">B28</text>
<text x="70.7" y="107.4">B29</text>
<text x="78.2" y="103.6">B28</text>
<text x="78.2" y="106.1">B29</text>
<text x="184.5" y="106.1">A70</text>
<text x="184.6" y="103.6">A69</text>
<text x="192.2" y="102.3">A68</text>
<text x="192.2" y="104.8">A69</text>
<text x="192.2" y="107.4">A70</text>
<text x="200.1" y="102.3">B68</text>
<text x="200.1" y="104.8">B69</text>
<text x="200.1" y="107.4">B70</text>
<text x="207.7" y="103.6">B69</text>
<text x="207.7" y="106.1">B70</text>
<text x="55" y="108.6">A30</text>
<text x="55" y="113.7">A32</text>
<text x="55.3" y="111.2">A31</text>
<text x="62.7" y="109.9">A30</text>
<text x="62.7" y="112.4">A31</text>
<text x="70.7" y="109.9">B30</text>
<text x="70.8" y="112.4">B31</text>
<text x="78.2" y="108.6">B30</text>
<text x="78.2" y="111.2">B31</text>
<text x="78.2" y="113.7">B32</text>
<text x="184.5" y="111.2">A72</text>
<text x="184.6" y="113.7">A73</text>
<text x="184.7" y="108.6">A71</text>
<text x="192.2" y="109.9">A71</text>
<text x="192.2" y="112.4">A72</text>
<text x="200.1" y="112.4">B72</text>
<text x="200.3" y="109.9">B71</text>
<text x="207.7" y="108.6">B71</text>
<text x="207.7" y="111.2">B72</text>
<text x="207.7" y="113.7">B73</text>
<text x="55" y="118.8">A34</text>
<text x="55.2" y="116.3">A33</text>
<text x="62.7" y="115">A32</text>
<text x="62.7" y="117.5">A33</text>
<text x="70.7" y="115">B32</text>
<text x="70.7" y="117.5">B33</text>
<text x="78.2" y="116.3">B33</text>
<text x="78.2" y="118.8">B34</text>
<text x="184.5" y="116.3">A74</text>
<text x="184.6" y="118.8">A75</text>
<text x="192.2" y="115">A73</text>
<text x="192.2" y="117.5">A74</text>
<text x="200.1" y="117.5">B74</text>
<text x="200.2" y="115">B73</text>
<text x="207.7" y="116.3">B74</text>
<text x="207.7" y="118.8">B75</text>
<text x="55" y="123.9">A36</text>
<text x="55.1" y="121.3">A35</text>
<text x="62.7" y="120.1">A34</text>
<text x="62.7" y="122.6">A35</text>
<text x="62.7" y="125.1">A36</text>
<text x="70.7" y="120.1">B34</text>
<text x="70.7" y="125.1">B36</text>
<text x="70.7" y="122.6">B35</text>
<text x="78.2" y="121.3">B35</text>
<text x="78.2" y="123.9">B36</text>
<text x="184.5" y="121.3">A76</text>
<text x="184.6" y="123.9">A77</text>
<text x="192.2" y="120.1">A75</text>
<text x="192.2" y="122.6">A76</text>
<text x="192.2" y="125.1">A77</text>
<text x="200.1" y="122.6">B76</text>
<text x="200.1" y="125.1">B77</text>
<text x="200.2" y="120.1">B75</text>
<text x="207.7" y="121.3">B76</text>
<text x="207.7" y="123.9">B77</text>
<text x="55.1" y="126.4">A37</text>
<text x="55.1" y="128.9">A38</text>
<text x="55.1" y="131.5">A39</text>
<text x="62.7" y="127.7">A37</text>
<text x="62.7" y="130.2">A38</text>
<text x="70.7" y="127.7">B37</text>
<text x="70.7" y="130.2">B38</text>
<text x="78.2" y="126.4">B37</text>
<text x="78.2" y="128.9">B38</text>
<text x="78.2" y="131.5">B39</text>
<text x="184.5" y="131.5">A80</text>
<text x="184.6" y="126.4">A78</text>
<text x="184.6" y="128.9">A79</text>
<text x="192.2" y="127.7">A78</text>
<text x="192.2" y="130.2">A79</text>
<text x="200.1" y="127.7">B78</text>
<text x="200.1" y="130.2">B79</text>
<text x="207.7" y="126.4">B78</text>
<text x="207.7" y="128.9">B79</text>
<text x="207.7" y="131.5">B80</text>
<text x="1.8" y="135.6">C</text>
<text x="55" y="134">A40</text>
<text x="55.3" y="136.6">A41</text>
<text x="62.7" y="132.7">A39</text>
<text x="62.7" y="135.3">A40</text>
<text x="62.7" y="137.8">A41</text>
<text x="70.7" y="132.7">B39</text>
<text x="70.7" y="135.3">B40</text>
<text x="70.8" y="137.8">B41</text>
<text x="78.2" y="134">B40</text>
<text x="78.2" y="136.6">B41</text>
<text x="184.5" y="136.6">A82</text>
<text x="184.7" y="134">A81</text>
<text x="192.2" y="132.7">A80</text>
<text x="192.2" y="135.3">A81</text>
<text x="192.2" y="137.8">A82</text>
<text x="200.1" y="132.7">B80</text>
<text x="200.1" y="137.8">B82</text>
<text x="200.3" y="135.3">B81</text>
<text x="207.7" y="134">B81</text>
<text x="207.7" y="136.6">B82</text>
<text x="275.9" y="135.6">C</text>
<text x="1.8" y="189.5">D</text>
<text x="275.9" y="189.5">D</text>
<text x="158.7" y="198.7">Title:</text>
<text x="158.9" y="203.8">Rev:</text>
<text x="181.8" y="203.8">Project:</text>
<text x="222.1" y="203.8">License:</text>
<text x="227.2" y="198.7">Approved: YES</text>
<text x="158.7" y="207.6">Date: 2026-02-26</text>
<text x="180.2" y="207.6">Time: 10:14:25 AM</text>
<text x="201.8" y="207.6">Sheet1</text>
<text x="210.5" y="207.6">of 16</text>
<text x="222.1" y="207.6">Copyright © NewAE Technology Inc.</text>
<text x="261.5" y="207.6">NewAE.com</text>
<text x="34" y="214">1</text>
<text x="103.7" y="214">2</text>
<text x="158.7" y="210.2">File:</text>
<text x="173.6" y="214">3</text>
<text x="243.3" y="214">4</text>
</g>
<g font-size="2.3" fill="#800000">
<text x="38.1" y="30">+1V8</text>
<text x="45.7" y="30">+3V3</text>
<text x="86.8" y="30">+5V 1V2</text>
<text x="109.3" y="30">+VCCIOB</text>
<text x="154.9" y="35">OT_IOR0_USR_DBG_TMS</text>
<text x="215.8" y="35">OT_IOR1_USR_DBG_TDO</text>
<text x="154.9" y="37.6">OT_IOR2_USR_DBG_TDI</text>
<text x="154.9" y="40.1">OT_IOR4_USR_DBG_TRST A44</text>
<text x="215.8" y="37.6">OT_IOR3_USR_DBG_TCK</text>
<text x="215.8" y="40.1">OT_IOR5</text>
<text x="154.9" y="42.6">OT_IOR6</text>
<text x="154.9" y="45.2">OT_IOR8</text>
<text x="154.9" y="47.7">OT_IOR10</text>
<text x="215.8" y="42.6">OT_IOR7</text>
<text x="215.8" y="45.2">OT_IOR9</text>
<text x="215.8" y="47.7">OT_IOR11</text>
<text x="154.9" y="50.3">OT_IOR12</text>
<text x="215.8" y="50.3">OT_IOR13</text>
<text x="88.9" y="57.9">PGOOD_VCCINT</text>
<text x="154.9" y="55.3">OT_IOC0</text>
<text x="154.9" y="57.9">OT_IOC2</text>
<text x="215.8" y="55.3">OT_IOC1</text>
<text x="215.8" y="57.9">OT_IOC3</text>
<text x="33" y="60.4">VCCINT_SDA</text>
<text x="33" y="65.5">PWR_EN</text>
<text x="33" y="63">VCCINT_SCL</text>
<text x="88.9" y="63">OT_ADC1</text>
<text x="88.9" y="65.5">OT_ADC2</text>
<text x="154.9" y="60.4">OT_IOC4</text>
<text x="154.9" y="63">OT_PORN</text>
<text x="215.8" y="60.4">OT_IOC5</text>
<text x="215.8" y="63">OT_IOC6</text>
<text x="215.8" y="65.5">OT_IOC7</text>
<text x="33" y="68">XADC_DX_P</text>
<text x="33" y="70.6">XADC_DX_N</text>
<text x="88.9" y="68">OT_ANALOG0_ADC3</text>
<text x="88.9" y="70.6">OT_ANALOG1_ADC4</text>
<text x="154.9" y="68">PLL_CLK1</text>
<text x="215.8" y="68">OT_IOC8</text>
<text x="215.8" y="70.6">OT_IOC9</text>
<text x="154.9" y="73.1">CFG_CLK</text>
<text x="215.8" y="73.1">OT_IOC10</text>
<text x="215.8" y="75.6">OT_IOC11</text>
<text x="10.7" y="83.3">XADC_AGND</text>
<text x="33" y="78.2">OT_IOB0</text>
<text x="33" y="80.7">OT_IOB2</text>
<text x="33" y="83.3">OT_IOB4</text>
<text x="88.9" y="78.2">OT_IOB1</text>
<text x="88.9" y="80.7">OT_IOB3</text>
<text x="88.9" y="83.3">OT_IOB5</text>
<text x="114.7" y="83.3">XADC_AGND</text>
<text x="154.9" y="83.3">CFG_D4</text>
<text x="154.9" y="78.2">CFG_D0</text>
<text x="154.9" y="80.7">CFG_D2</text>
<text x="215.8" y="78.2">OT_IOC12</text>
<text x="215.8" y="83.3">CFG_D1</text>
<text x="33" y="85.8">OT_IOB6</text>
<text x="33" y="88.3">OT_IOB8</text>
<text x="88.9" y="85.8">OT_IOB7</text>
<text x="88.9" y="88.3">OT_IOB9</text>
<text x="154.9" y="85.8">CFG_D6</text>
<text x="154.9" y="88.3">CFG_D8_A0</text>
<text x="215.8" y="88.3">CFG_D5</text>
<text x="215.8" y="85.8">CFG_D3</text>
<text x="33" y="90.9">OT_IOB10</text>
<text x="33" y="93.4">OT_IOB12</text>
<text x="33" y="95.9">PMOD2_IO4_3V3</text>
<text x="88.9" y="90.9">OT_IOB11</text>
<text x="88.9" y="95.9">PMOD2_IO7_3V3</text>
<text x="154.9" y="90.9">CFG_D10_A2</text>
<text x="154.9" y="93.4">CFG_D12_A4</text>
<text x="154.9" y="95.9">CFG_D14_A6</text>
<text x="215.8" y="90.9">CFG_D7</text>
<text x="215.8" y="93.4">CFG_D9_A1</text>
<text x="215.8" y="95.9">CFG_D11_A3</text>
<text x="33" y="101">CWIO_HS1</text>
<text x="33" y="98.5">PMOD2_IO8_3V3</text>
<text x="88.9" y="98.5">CWIO_IO4</text>
<text x="88.9" y="101">CWIO_HS2</text>
<text x="154.9" y="101">CFG_DONE</text>
<text x="215.8" y="98.5">CFG_D13_A5</text>
<text x="215.8" y="101">CFG_D15_A7</text>
<text x="33" y="106.1">OT_IOA0</text>
<text x="88.9" y="106.1">OT_IOA1</text>
<text x="154.9" y="106.1">CFG_INITB</text>
<text x="154.9" y="103.6">CFG_PGM</text>
<text x="215.8" y="106.1">CFG_DOUT</text>
<text x="33" y="108.6">OT_IOA2</text>
<text x="33" y="111.2">OT_IOA4</text>
<text x="33" y="113.7">OT_IOA6</text>
<text x="88.9" y="108.6">OT_IOA3</text>
<text x="88.9" y="111.2">OT_IOA5</text>
<text x="88.9" y="113.7">OT_IOA7</text>
<text x="154.9" y="113.7">USRUSB_VBUS_DETECT</text>
<text x="154.9" y="111.2">USRUSB_PWREN</text>
<text x="215.8" y="113.7">USRUSB_VPO</text>
<text x="215.8" y="108.6">CFG_EMCCLK</text>
<text x="33" y="116.3">OT_IOA8</text>
<text x="88.9" y="116.3">PLL_CLK2</text>
<text x="154.9" y="116.3">USRUSB_VM</text>
<text x="154.9" y="118.8">USRUSB_VP</text>
<text x="215.8" y="116.3">USRUSB_VMO</text>
<text x="215.8" y="118.8">USRUSB_SOFTCN</text>
<text x="33" y="121.3">OT_SPI_DEV_CLK</text>
<text x="33" y="123.9">OT_SPI_DEV_D0</text>
<text x="88.9" y="123.9">OT_SPI_HOST_D0</text>
<text x="88.9" y="121.3">OT_SPI_HOST_CLK</text>
<text x="154.9" y="121.3">USRUSB_RCV</text>
<text x="215.8" y="121.3">USRUSB_SPD</text>
<text x="215.8" y="123.9">USRUSB_OE</text>
<text x="33" y="126.4">OT_SPI_DEV_D1</text>
<text x="33" y="128.9">OT_SPI_DEV_D2</text>
<text x="33" y="131.5">OT_SPI_DEV_D3</text>
<text x="88.9" y="126.4">OT_SPI_HOST_D1</text>
<text x="88.9" y="128.9">OT_SPI_HOST_D2</text>
<text x="88.9" y="131.5">OT_SPI_HOST_D3</text>
<text x="154.9" y="126.4">CFG_RDWR</text>
<text x="154.9" y="128.9">USB_CLK0</text>
<text x="154.9" y="131.5">/USB_RD</text>
<text x="215.8" y="126.4">USRUSB_SUS</text>
<text x="215.8" y="128.9">FPGA_M0</text>
<text x="215.8" y="131.5">FPGA_M1</text>
<text x="33" y="134">OT_SPI_DEV_CS_L</text>
<text x="88.9" y="134">OT_SPI_HOST_CS_L</text>
<text x="88.9" y="136.6">USR_DBG_nRST</text>
<text x="154.9" y="134">/USB_CE</text>
<text x="215.8" y="134">FPGA_M2</text>
<text x="50.9" y="151.8">GND</text>
<text x="81.3" y="151.8">GND</text>
<text x="180.3" y="151.8">GND</text>
<text x="210.8" y="151.8">GND</text>
</g>
<g font-size="2.3" fill="#000080">
<text x="60.9" y="30">J1A</text>
<text x="190.4" y="30">J1B</text>
<text x="53.3" y="32.5">PCIe Edge Connect Gold Finder</text>
<text x="185.3" y="32.5">PCIe Edge Connect Gold Finder</text>
<text x="165" y="210.2">CW341_Edge.SchDoc</text>
</g>
</svg>
